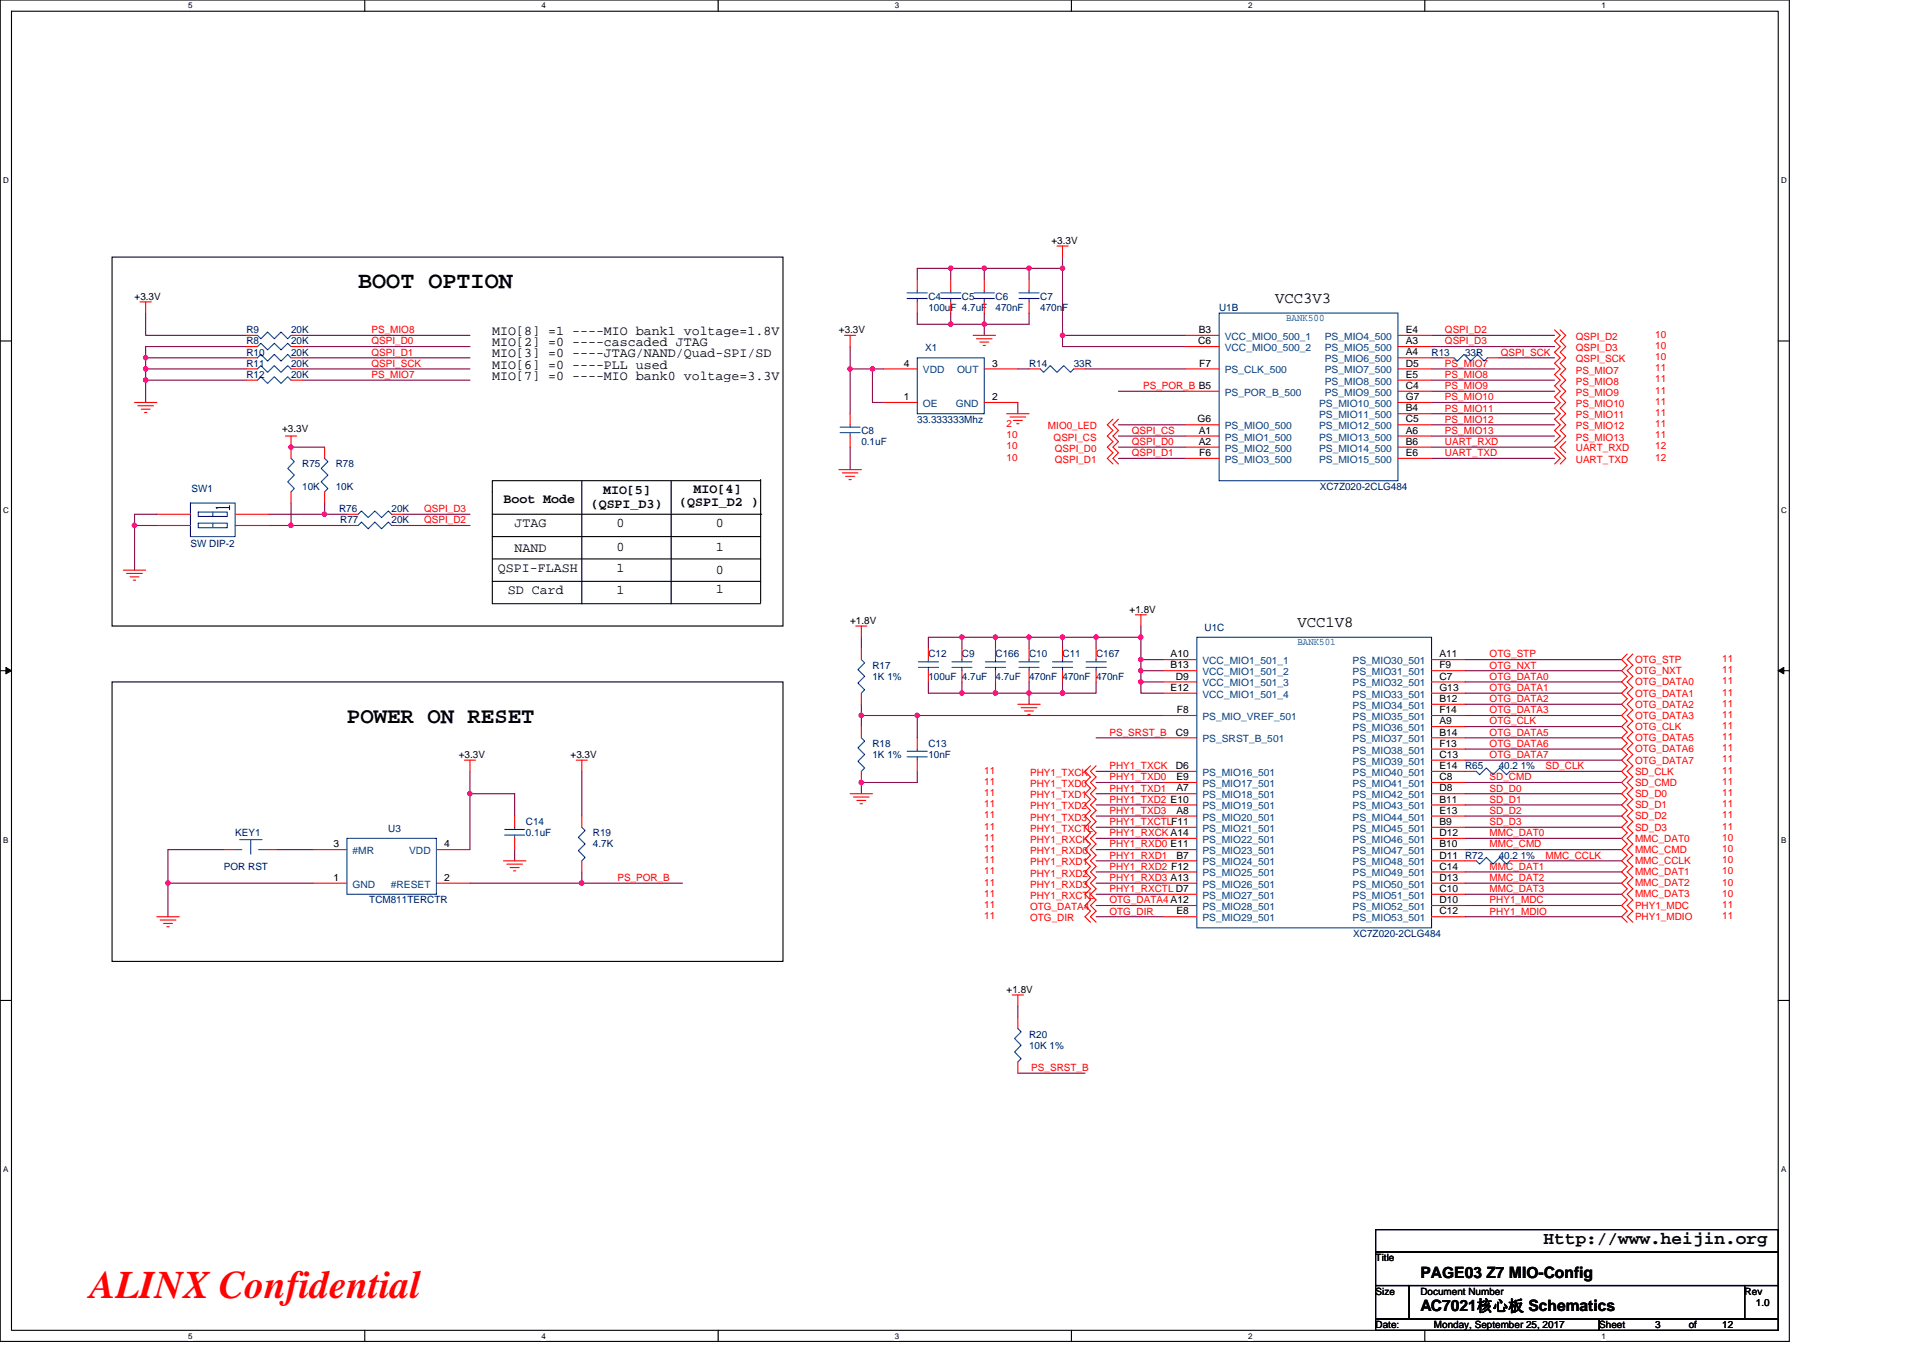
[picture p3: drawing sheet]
<svg xmlns="http://www.w3.org/2000/svg" width="297mm" height="210mm" viewBox="0 0 297 210" stroke-linecap="round" stroke-linejoin="round" font-family="sans-serif">
<path d="M0 0h276.4v207.3h-276.4zM1.8 1.7h272.9v203.8h-272.9z" fill="none" stroke="#000" stroke-width=".17"/>
<g fill="#fff">
<path d="M29.1 .2h.6v1.4h-.6z"/>
<path d="M29.1 205.7h.6v1.4h-.6z"/>
</g>
<path d="M56.3 0v1.7M56.3 205.5v1.8" fill="none" stroke="#000" stroke-width=".17"/>
<g fill="#fff">
<path d="M83.6 .2h.7v1.4h-.7z"/>
<path d="M83.6 205.7h.7v1.4h-.7z"/>
</g>
<path d="M110.9 0v1.7M110.9 205.5v1.8" fill="none" stroke="#000" stroke-width=".17"/>
<g fill="#fff">
<path d="M138.2 .2h.7v1.4h-.7z"/>
<path d="M138.2 205.7h.7v1.4h-.7z"/>
</g>
<path d="M165.5 0v1.7M165.5 205.5v1.8" fill="none" stroke="#000" stroke-width=".17"/>
<g fill="#fff">
<path d="M192.8 .2h.6v1.4h-.6z"/>
<path d="M192.8 205.7h.6v1.4h-.6z"/>
</g>
<path d="M220.1 0v1.7M220.1 205.5v1.8" fill="none" stroke="#000" stroke-width=".17"/>
<g fill="#fff">
<path d="M247.4 .2h.6v1.4h-.6z"/>
<path d="M247.4 205.7h.6v1.4h-.6z"/>
<path d="M.5 27.2h.8v1.4h-.8z"/>
<path d="M275.1 27.2h.9v1.4h-.9z"/>
<path d="M.5 78.1h.8v1.4h-.8z"/>
<path d="M275.1 78.1h.9v1.4h-.9z"/>
</g>
<path d="M0 52.7h1.8M274.7 52.7h1.7" fill="none" stroke="#000" stroke-width=".17"/>
<g fill="#fff">
<path d="M.5 129.1h.8v1.4h-.8z"/>
<path d="M275.1 129.1h.8v1.4h-.8z"/>
</g>
<path d="M0 103.6h1.8M274.7 103.6h1.7" fill="none" stroke="#000" stroke-width=".17"/>
<path d="M.9 103.1l.9 .5-.9 .5zM274.7 103.6l.8-.5v1z" fill="#000" stroke="#000" stroke-width=".15"/>
<g fill="#fff">
<path d="M.5 180h.8v1.4h-.8z"/>
<path d="M275.1 180h.8v1.4h-.8z"/>
</g>
<g fill="none" stroke="#000" stroke-width=".17">
<path d="M17.3 39.7h103.6v57h-103.6zM76 79.5h41.7M89.9 74.3v19M103.7 74.3v19M117.5 74.3h-41.5v1.7v17.3h41.5M117.5 74.1v19M76 82.9h41.5M76 89.8h41.5M76 86.4h41.5M17.3 105.4h103.6v43.1h-103.6zM0 154.6h1.8M274.7 154.6h1.7"/>
<path d="M212.5 190h62.2v3.5h-62.2zM212.5 193.5h62.2v5.1h-62.2zM212.5 198.6h5.2v5.2h-5.2zM217.7 198.6h51.8v5.2h-51.8zM269.5 198.6h5.2v5.2h-5.2zM212.5 203.8h34.5v1.7h-34.5zM247 203.8h27.7v1.7h-27.7z"/>
</g>
<g fill="none" stroke="#800040" stroke-width=".17">
<path d="M164.1 39.7v1.8M22.5 57v1.7M22.5 58.7v3.5M22.5 57h15.6M22.5 58.7h15.6M22.5 48.4v3.4h15.6M22.5 55.3v1.7M22.5 55.3h15.6M38.1 53.6h-15.6v1.7M46.7 58.7h25.9M46.7 57h25.9M46.7 51.8h25.9"/>
<path d="M46.7 53.6h25.9M46.7 55.3h25.9M131.3 57h3.5v5.2h1.7M131.3 53.6v3.4M131.3 57v6.9M134.8 57h1.7M141.7 48.4v1.7h5.2M146.9 41.5h5.1M146.9 41.5v1.7M146.9 41.5h-5.2v1.7M146.9 50.1h5.1M146.9 48.4v1.7"/>
<path d="M152 41.5h7M152 50.1v1.7M152 41.5v1.7M152 48.4v1.7M157.2 57h1.8M159 41.5h5.1M159 41.5v1.7M159 48.4v1.7h-7M164.1 51.8v1.8h19M164.1 51.8h19M164.1 41.5v10.3M167.6 57h15.5"/>
<path d="M221.1 55.3h1.8M221.1 51.8h19M221.1 53.6h19M221.1 57h19M221.1 58.7h19M231.5 55.3h8.6M24.2 79.5h-3.4v1.7h3.4M41.5 79.5h8.6M45 69.1h5.1M45 77.7v3.5M50.1 79.5h3.5M50.1 77.7v1.8"/>
<path d="M62.2 79.5h10.4M131.3 69.1v3.5M157.2 62.2v1.7M172.8 65.6h10.3M172.8 60.5h10.3M172.8 69.1h10.3M172.8 70.8h10.3M172.8 67.4h10.3M221.1 60.5h19M221.1 62.2h19M221.1 63.9h19M221.1 65.6h19"/>
<path d="M221.1 67.4h19M221.1 69.1h19M221.1 70.8h19M20.8 81.2v6.9M41.5 81.2h3.5M45 81.2h8.6M62.2 81.2h10.4M133.1 98.5v1.7M148.6 98.5v1.7M148.6 98.5h-5.2v1.7M148.6 98.5h5.2M153.8 98.5v1.7"/>
<path d="M153.8 98.5h5.2M159 98.5v1.7M159 98.5h5.1M164.1 98.5v1.7M164.1 98.5h5.2v1.7M169.3 98.5h6.9M176.2 98.5v3.4M176.2 96.7v1.8M72.6 119.2v3.4M89.9 119.2v6.9M133.1 108.8v1.8M133.1 110.6v1.7"/>
<path d="M133.1 110.6h8.6v3.4M141.7 110.6h38M141.7 119.2v1.7h-8.6v1.7M143.4 105.4v1.7h5.2M148.6 105.4v1.7M153.8 107.1h5.2M153.8 105.4v1.7h-5.2M159 107.1v1.7M159 105.4v1.7M159 107.1h5.1M164.1 105.4v1.7M169.3 114h10.4"/>
<path d="M169.3 119.2h10.4M169.3 105.4v1.7h-5.2M176.2 101.9h3.5M176.2 103.6h3.5M176.2 103.6v1.8h3.5M176.2 105.4v1.7h3.5M176.2 101.9v1.7M226.3 101.9h24.2M226.3 103.6h24.2M226.3 105.4h24.2M226.3 107.1h24.2M226.3 108.8h24.2"/>
<path d="M226.3 110.6h24.2M226.3 112.3h24.2M226.3 114h24.2M226.3 115.7h24.2M226.3 117.5h24.2M234.9 119.2h15.6M25.9 136.5v5.1M34.6 131.3h-8.7v5.2h22.5M42.7 131.3h5.7M72.6 136.5h17.3M72.6 122.6v8.7M72.6 122.6h6.9v3.5"/>
<path d="M79.5 131.3v1.7M89.9 134.7v1.8M89.9 136.5h15.5M169.3 120.9h10.4M169.3 122.6h10.4M169.3 124.4h10.4M169.3 126.1h10.4M169.3 127.8h10.4M169.3 129.5h10.4M169.3 131.3h10.4M169.3 133h10.4M169.3 134.7h10.4"/>
<path d="M169.3 136.5h10.4M169.3 138.2h10.4M169.3 139.9h10.4M226.3 131.3h24.2M226.3 134.7h24.2M226.3 136.5h24.2M226.3 138.2h24.2M226.3 139.9h24.2M226.3 120.9h24.2M226.3 122.6h24.2M226.3 124.4h24.2M226.3 126.1h24.2"/>
<path d="M226.3 127.8h24.2M226.3 129.5h24.2M234.9 133h15.6M157.2 155.4v1.8M169.3 141.6h10.4M226.3 141.6h24.2M157.2 165.8h10.4"/>
</g>
<g fill="#f0f" stroke="#f0f" stroke-width=".17">
<circle cx="131.3" cy="57" r=".34"/>
<circle cx="134.8" cy="57" r=".34"/>
<circle cx="152" cy="41.4" r=".34"/>
<circle cx="146.9" cy="41.4" r=".34"/>
<circle cx="158.9" cy="41.4" r=".34"/>
<circle cx="152" cy="50.1" r=".34"/>
<circle cx="164.1" cy="51.8" r=".34"/>
<circle cx="164.1" cy="41.4" r=".34"/>
<circle cx="146.9" cy="50.1" r=".34"/>
<circle cx="176.2" cy="101.9" r=".34"/>
<circle cx="176.2" cy="103.6" r=".34"/>
<circle cx="176.2" cy="105.4" r=".33"/>
<circle cx="158.9" cy="107.1" r=".34"/>
<circle cx="153.8" cy="107.1" r=".34"/>
<circle cx="158.9" cy="98.4" r=".34"/>
<circle cx="141.7" cy="110.5" r=".34"/>
<circle cx="133" cy="110.5" r=".34"/>
<circle cx="133" cy="120.9" r=".34"/>
<circle cx="72.6" cy="122.6" r=".33"/>
<circle cx="89.8" cy="136.4" r=".34"/>
<circle cx="25.9" cy="136.4" r=".34"/>
<circle cx="22.5" cy="55.3" r=".34"/>
<circle cx="22.5" cy="57" r=".34"/>
<circle cx="22.5" cy="58.7" r=".34"/>
<circle cx="153.8" cy="98.4" r=".34"/>
<circle cx="148.6" cy="98.4" r=".34"/>
<circle cx="148.6" cy="107.1" r=".34"/>
<circle cx="176.2" cy="98.4" r=".34"/>
<circle cx="169.3" cy="98.4" r=".34"/>
<circle cx="164.1" cy="98.4" r=".34"/>
<circle cx="164.1" cy="107.1" r=".34"/>
<circle cx="50.1" cy="79.4" r=".33"/>
<circle cx="20.8" cy="81.2" r=".34"/>
<circle cx="44.9" cy="69.1" r=".34"/>
<circle cx="44.9" cy="81.2" r=".34"/>
</g>
<g fill="none" stroke="#f00" stroke-width=".17">
<path d="M163.3 38h1.7M164.1 38v1.7M21.6 46.7h1.8M22.5 46.7v1.7M38.1 57h1.7M38.1 51.8h1.7M38.1 55.3h1.7M38.1 58.7h1.7M38.1 53.6h1.7M45 57h1.7M45 51.8h1.7M45 55.3h1.7"/>
<path d="M45 58.7h1.7M45 53.6h1.7M130.4 51.8h1.8M131.3 51.8v1.8M136.5 57h5.2M141.7 43.2v1.7M141.7 46.7v1.7M146.9 43.2v1.7M146.9 46.7v1.7M150.3 51.8h3.5M150.8 52.3h2.4M151.4 52.9h1.3"/>
<path d="M151.9 53.4h.3M152 43.2v1.7M152 46.7v1.7M152 57h5.2M159 57h1.7M159 43.2v1.7M159 46.7v1.7M165.9 57h1.7M183.1 51.8h5.2M183.1 53.6h5.2M183.1 57h5.2M215.9 51.8h5.2"/>
<path d="M215.9 53.6h5.2M215.9 55.3h5.2M215.9 57h5.2M215.9 58.7h5.2M222.9 55.3h1.7M229.8 55.3h1.7M240.1 51l.9 .8-.9 .9 .9 .9-.9 .8 .9 .9-.9 .8 .9 .9-.9 .9 .9 .8-.9 .9 .9 .9-.9 .8 .9 .9-.9 .9 .9 .8-.9 .9 .9 .8-.9 .9 .9 .9-.9 .8M241 51l.8 .8-.8 .9 .8 .9-.8 .8 .8 .9-.8 .8 .8 .9-.8 .9 .8 .8-.8 .9 .8 .9-.8 .8 .8 .9-.8 .9 .8 .8-.8 .9 .8 .8-.8 .9 .8 .9-1.7 1.7 1.7 1.7-.8 .9M20.8 62.2h3.4M21.3 62.7h2.4M21.8 63.2h1.4M22.3 63.7h.4"/>
<path d="M24.2 79.5h5.2M36.3 79.5h5.2M44.1 67.4h1.7M45 67.4v3.4M45 76v1.7M50.1 69.1v1.7M50.1 76v1.7M53.6 79.5h1.7M60.5 79.5h1.7M129.6 72.6h3.5M130.1 73.1h2.4M130.6 73.6h1.4"/>
<path d="M131.1 74.1h.4M131.3 63.9v1.7M131.3 67.4v1.7M136.5 62.2h5.2M152 62.2h5.2M155.5 63.9h3.5M156 64.4h2.4M156.5 65h1.4M157.1 65.5h.3M171.9 64.8l-.9 .8 .9 .9-.9 .9 .9 .8-.9 .9 .9 .9-.9 .8 .9 .9M172.8 64.8l-.9 .8 .9 .9-.9 .9 .9 .8-.9 .9 .9 .9-.9 .8 .9 .9M183.1 60.5h5.2"/>
<path d="M183.1 65.6h5.2M183.1 67.4h5.2M183.1 69.1h5.2M183.1 70.8h5.2M215.9 60.5h5.2M215.9 62.2h5.2M215.9 63.9h5.2M215.9 65.6h5.2M215.9 67.4h5.2M215.9 69.1h5.2M215.9 70.8h5.2M240.1 70l.9 .8-.9 .9"/>
<path d="M241.8 68.2l-.8 .9 .8 .9M19 88.1h3.5M19.6 88.6h2.4M20.1 89.1h1.4M20.6 89.6h.4M24.2 81.2h5.2M36.3 81.2h5.2M53.6 81.2h1.7M60.5 81.2h1.7M132.2 96.7h1.7M133.1 96.7v1.8M175.4 95h1.7"/>
<path d="M176.2 95v1.7M71.7 117.5h1.7M72.6 117.5v1.7M89 117.5h1.7M89.9 117.5v1.7M133.1 100.2v1.7M133.1 107.1v1.7M133.1 112.3v1.7M133.1 119.2v1.7M141.7 114v1.7M141.7 117.5v1.7M143.4 100.2v1.7"/>
<path d="M143.4 103.6v1.8M148.6 100.2v1.7M148.6 103.6v1.8M153.8 100.2v1.7M153.8 103.6v1.8M157.2 108.8h3.5M157.7 109.3h2.5M158.3 109.9h1.3M158.8 110.4h.3M159 100.2v1.7M159 103.6v1.8M164.1 100.2v1.7"/>
<path d="M164.1 103.6v1.8M168.4 118.3l-.8 .9 .8 .9-.8 .8 .8 .9-.8 .8 .8 .9-.8 .9 .8 .8-.8 .9 .8 .9-.8 .8 .8 .9-.8 .8 .8 .9-.8 .9 .8 .8-.8 .9 .8 .9-.8 .8 .8 .9-.8 .9 .8 .8-.8 .9 .8 .8-.8 .9 .8 .9-.8 .8 .8 .9M169.3 100.2v1.7M169.3 103.6v1.8M169.3 118.3l-.9 .9 .9 .9-.9 .8 .9 .9-.9 .8 .9 .9-.9 .9 .9 .8-.9 .9 .9 .9-.9 .8 .9 .9-.9 .8 .9 .9-.9 .9 .9 .8-.9 .9 .9 .9-.9 .8 .9 .9-.9 .9 .9 .8-.9 .9 .9 .8-.9 .9 .9 .9-.9 .8 .9 .9M179.7 101.9h5.2M179.7 103.6h5.2M179.7 105.4h5.2M179.7 107.1h5.2M179.7 110.6h5.2M179.7 114h5.2M179.7 119.2h5.2"/>
<path d="M221.1 101.9h5.2M221.1 103.6h5.2M221.1 105.4h5.2M221.1 107.1h5.2M221.1 108.8h5.2M221.1 110.6h5.2M221.1 112.3h5.2M221.1 114h5.2M221.1 115.7h5.2M221.1 117.5h5.2M221.1 119.2h6.9M233.2 119.2h1.7"/>
<path d="M251.4 101l-.9 .9 .9 .9-.9 .8 .9 .9-.9 .9 .9 .8-.9 .9 .9 .9-.9 .8 .9 .9-.9 .9 .9 .8-.9 .9 .9 .8-.9 .9 .9 .9-.9 .8 .9 .9-.9 .9 .9 .8-.9 .9 .9 .9-.9 .8 .9 .9-.9 .8 .9 .9-.9 .9 .9 .8-.9 .9 .9 .9-.9 .8 .9 .9-.9 .8 .9 .9-.9 .9 .9 .8-.9 .9 .9 .9-.9 .8 .9 .9-.9 .9 .9 .8-.9 .9 .9 .8-.9 .9 .9 .9-.9 .8 .9 .9M252.2 101l-.8 .9 .8 .9-.8 .8 .8 .9-.8 .9 .8 .8-.8 .9 .8 .9-.8 .8 .8 .9-.8 .9 .8 .8-.8 .9 .8 .8-.8 .9 .8 .9-.8 .8 .8 .9-.8 .9 .8 .8-.8 .9 .8 .9-.8 .8 .8 .9-.8 .8 .8 .9-.8 .9 .8 .8-.8 .9 .8 .9-.8 .8 .8 .9-.8 .8 .8 .9-.8 .9 .8 .8-.8 .9 .8 .9-.8 .8 .8 .9-.8 .9 .8 .8-.8 .9 .8 .8-.8 .9 .8 .9-.8 .8 .8 .9M34.6 131.3h1.7M41 131.3h1.7M48.4 136.5h5.2M48.4 131.3h5.2M67.4 136.5h5.2M67.4 131.3h5.2M77.8 133h3.4M78.3 133.5h2.4M78.8 134h1.4M79.3 134.6h.4"/>
<path d="M79.5 126.1v1.7M79.5 129.5v1.8M89.9 126.1v1.7M89.9 133v1.7M131.3 122.6h3.5M131.8 123.1h2.5M132.4 123.7h1.3M132.9 124.2h.3M179.7 120.9h5.2M179.7 122.6h5.2M179.7 124.4h5.2M179.7 126.1h5.2"/>
<path d="M179.7 127.8h5.2M179.7 129.5h5.2M179.7 131.3h5.2M179.7 133h5.2M179.7 134.7h5.2M179.7 136.5h5.2M179.7 138.2h5.2M179.7 139.9h5.2M221.1 120.9h5.2M221.1 122.6h5.2M221.1 124.4h5.2M221.1 126.1h5.2"/>
<path d="M221.1 127.8h5.2M221.1 129.5h5.2M221.1 131.3h5.2M221.1 133h6.9M221.1 134.7h5.2M221.1 136.5h5.2M221.1 138.2h5.2M221.1 139.9h5.2M233.2 133h1.7M24.2 141.6h3.5M24.7 142.2h2.5M25.3 142.7h1.3"/>
<path d="M25.8 143.2h.3M156.4 153.7h1.7M157.2 153.7v1.7M157.2 157.2v1.7M179.7 141.6h5.2M221.1 141.6h5.2M157.2 164.1v1.7"/>
</g>
<g fill="none" stroke="#00f" stroke-width=".17">
<path d="M39.8 57l.5-.5 1 1 1.1-1 1 1 1-1 .6 .5M39.8 51.8l.5 .5 1-1 1.1 1 1-1 1 1 .6-.5M39.8 55.3l.5-.5 1 1 1.1-1 1 1 1-1 .6 .5M39.8 58.7l.5-.5 1 1 1.1-1 1 1 1-1 .6 .5M39.8 53.6l.5-.6 1 1.1 1.1-1.1 1 1.1 1-1.1 .6 .6M140.1 46.1h3.1M140.1 45.3h3.1M141.7 55.3h10.3v8.6h-10.3zM141.7 44.9v.4M141.7 46.1v.6M145.3 46.1h3.1M145.3 45.3h3.1"/>
<path d="M146.9 44.9v.4M146.9 46.1v.6M150.5 46.1h3.1M150.5 45.3h3.1M152 44.9v.4M152 46.1v.6M157.4 46.1h3.1M157.4 45.3h3.1M159 44.9v.4M159 46.1v.6M160.7 57l.5 .5 1-1 1.1 1 1-1 1.1 1 .5-.5M188.3 48.4h27.6v25.9h-27.6z"/>
<path d="M224.6 55.3l.5 .5 1-1 1.1 1 1-1 1.1 1 .5-.5M29.4 77.7h6.9v5.2h-6.9zM30.6 79.1h4.5v.7h-4.5zM32.9 79.1v.7M35.5 78.4h-2.1l.1 .2M35.5 78.1v.7M45 70.8l.5 .5-1.1 1.1 1.1 1-1.1 1 1.1 1.1-.5 .5M50.1 70.8l.5 .5-1 1.1 1 1-1 1 1 1.1-.5 .5M55.3 79.5l.5-.5 1.1 1 1-1 1 1 1.1-1 .5 .5M129.8 66.8h3.1M129.8 66h3.1M131.3 65.6v.4"/>
<path d="M131.3 66.8v.6M30.6 80.8h4.5v.7h-4.5zM32.9 80.8v.7M55.3 81.2l.5-.5 1.1 1 1-1 1 1 1.1-1 .5 .5M184.9 98.5h36.2v44.9h-36.2zM133.1 101.9l.5 .5-1.1 1.1 1.1 1-1.1 1 1.1 1.1-.5 .5M133.1 114l.5 .5-1.1 1 1.1 1.1-1.1 1 1.1 1.1-.5 .5M140.1 116.9h3.1M140.1 116.1h3.1M141.7 115.7v.4M141.7 116.9v.6M141.9 103.1h3.1"/>
<path d="M141.9 102.3h3.1M143.4 101.9v.4M143.4 103.1v.5M147 103.1h3.1M147 102.3h3.1M148.6 101.9v.4M148.6 103.1v.5M152.2 103.1h3.1M152.2 102.3h3.1M153.8 101.9v.4M153.8 103.1v.5M157.4 103.1h3.1"/>
<path d="M157.4 102.3h3.1M159 101.9v.4M159 103.1v.5M162.6 103.1h3.1M162.6 102.3h3.1M164.1 101.9v.4M164.1 103.1v.5M167.8 103.1h3.1M167.8 102.3h3.1M169.3 101.9v.4M169.3 103.1v.5M228 119.2l.6 .5 1-1 1 1 1.1-1 1 1 .5-.5"/>
<path d="M36.3 131.3h1.1M37 129.7h3.5M38.7 129.7v2.3M39.9 131.3h1.1M53.6 129.5h13.8v8.7h-13.8zM78 129h3M78 128.2h3M79.5 127.8v.4M79.5 129v.5M89.9 127.8l.5 .5-1.1 1.1 1.1 1-1.1 1 1.1 1.1-.5 .5M228 133l.6 .5 1-1 1 1 1.1-1 1 1 .5-.5M157.2 158.9l.5 .5-1 1.1 1 1-1 1 1 1.1-.5 .5"/>
</g>
<text font-size="6" fill="#f00" x="13.9" y="200.6">ALINX Confidential</text>
<text font-size="3.6" x="55.3" y="44.5">BOOT OPTION</text>
<text font-size="3.5" x="53.6" y="111.7">POWER ON RESET</text>
<text font-size="2.8" x="238.4" y="192.3">Http://www.heijin.org</text>
<g font-size="2.4">
<text x="197" y="46.8">VCC3V3</text>
<text x="200.4" y="96.9">VCC1V8</text>
<text x="219.4" y="197.4">PAGE03 Z7 MIO-Config</text>
<text x="219.4" y="202.6">AC7021核心板 Schematics</text>
</g>
<g font-size="2.1">
<text x="76" y="51.8">MIO[8] =1 ----MIO bank1 voltage=1.8V</text>
<text x="76" y="53.5">MIO[2] =0 ----cascaded JTAG</text>
<text x="76" y="58.7">MIO[7] =0 ----MIO bank0 voltage=3.3V</text>
<text x="76" y="56.9">MIO[6] =0 ----PLL used</text>
<text x="76" y="55.2">MIO[3] =0 ----JTAG/NAND/Quad-SPI/SD</text>
<text x="77.8" y="77.7">Boot Mode</text>
<text x="93.2" y="76.4">MIO[5]</text>
<text x="107.1" y="76.2">MIO[4]</text>
<text x="79.5" y="81.4">JTAG</text>
<text x="91.2" y="78.4">(QSPI_D3)</text>
<text x="95.2" y="81.4">0</text>
<text x="104.9" y="78.3">(QSPI_D2 )</text>
<text x="110.6" y="81.4">0</text>
<text x="76.9" y="88.4">QSPI-FLASH</text>
<text x="79.5" y="85.3">NAND</text>
<text x="95.2" y="85.1">0</text>
<text x="95.2" y="88.4">1</text>
<text x="110.6" y="85.1">1</text>
<text x="110.6" y="88.7">0</text>
<text x="78.5" y="91.8">SD Card</text>
<text x="95.2" y="91.8">1</text>
<text x="110.6" y="91.7">1</text>
</g>
<g font-size="1.5">
<text x="162.4" y="37.7">+3.3V</text>
<text x="20.8" y="46.3">+3.3V</text>
<text x="129.6" y="51.5">+3.3V</text>
<text x="185.1" y="53.2">C6</text>
<text x="185.2" y="51.5">B3</text>
<text x="217.1" y="51.5">E4</text>
<text x="217.1" y="53.2">A3</text>
<text x="139.6" y="56.6">4</text>
<text x="153.2" y="56.6">3</text>
<text x="185.2" y="56.6">F7</text>
<text x="217.1" y="54.9">A4</text>
<text x="217.1" y="56.6">D5</text>
<text x="217.1" y="58.4">E5</text>
<text x="139.6" y="61.8">1</text>
<text x="153.2" y="61.8">2</text>
<text x="185" y="65.3">G6</text>
<text x="217.1" y="61.8">G7</text>
<text x="217.1" y="63.6">B4</text>
<text x="217.1" y="65.3">C5</text>
<text x="217.1" y="60.1">C4</text>
<text x="43.6" y="66.7">+3.3V</text>
<text x="185.2" y="67">A1</text>
<text x="185.2" y="68.7">A2</text>
<text x="185.2" y="70.5">F6</text>
<text x="217.1" y="67">A6</text>
<text x="217.1" y="68.7">B6</text>
<text x="217.1" y="70.5">E6</text>
<text x="174.5" y="94.7">+1.8V</text>
<text x="131.3" y="96.4">+1.8V</text>
<text x="180.8" y="101.6">A10</text>
<text x="222.3" y="101.6">A11</text>
<text x="180.8" y="103.3">B13</text>
<text x="180.8" y="106.7">E12</text>
<text x="181.6" y="105">D9</text>
<text x="222.3" y="103.3">F9</text>
<text x="222.3" y="105">C7</text>
<text x="222.3" y="106.7">G13</text>
<text x="181.6" y="113.6">C9</text>
<text x="181.8" y="110.2">F8</text>
<text x="222.3" y="108.5">B12</text>
<text x="222.3" y="110.2">F14</text>
<text x="222.3" y="111.9">A9</text>
<text x="222.3" y="113.6">B14</text>
<text x="70.9" y="117.1">+3.3V</text>
<text x="88.1" y="117.1">+3.3V</text>
<text x="181.6" y="118.8">D6</text>
<text x="222.3" y="115.4">F13</text>
<text x="222.3" y="117.1">C13</text>
<text x="222.3" y="118.8">E14</text>
<text x="181.7" y="120.5">E9</text>
<text x="181.7" y="122.3">A7</text>
<text x="181.7" y="125.7">A8</text>
<text x="222.3" y="120.5">C8</text>
<text x="222.3" y="122.3">D8</text>
<text x="222.3" y="124">B11</text>
<text x="222.3" y="125.7">E13</text>
<text x="51.5" y="130.9">3</text>
<text x="68.6" y="130.9">4</text>
<text x="222.3" y="127.5">B9</text>
<text x="222.3" y="129.2">D12</text>
<text x="222.3" y="130.9">B10</text>
<text x="51.5" y="136.1">1</text>
<text x="68.6" y="136.1">2</text>
<text x="181.7" y="132.7">B7</text>
<text x="222.3" y="132.7">D11 R72</text>
<text x="222.3" y="134.4">C14</text>
<text x="222.3" y="136.1">D13</text>
<text x="222.3" y="137.8">C10</text>
<text x="181.7" y="141.3">E8</text>
<text x="222.3" y="139.6">D10</text>
<text x="222.3" y="141.3">C12</text>
<text x="155.5" y="153.4">+1.8V</text>
<text x="212.5" y="194.9">Title</text>
<text x="212.5" y="200">Size</text>
<text x="219.4" y="200">Document Number</text>
<text x="269.5" y="200">Rev</text>
<text x="271.2" y="201.8">1.0</text>
<text x="212.5" y="205.2">Date:</text>
<text x="221.5" y="205.2">Monday, September 25, 2017</text>
<text x="247" y="205.2">Sheet</text>
<text x="255.7" y="205.2">3</text>
<text x="260.9" y="205.2">of</text>
<text x="266" y="205.2">12</text>
</g>
<g font-size="1.5" fill="#000080">
<text x="143.4" y="46.3">C4</text>
<text x="148.6" y="46.3">C5</text>
<text x="153.8" y="46.3">C6</text>
<text x="160.7" y="46.3">C7</text>
<text x="38.1" y="51.5">R9</text>
<text x="38.1" y="53.2">R8</text>
<text x="45" y="51.5">20K</text>
<text x="45" y="53.2">20K</text>
<text x="143.4" y="48">100uF 4.7uF</text>
<text x="153.8" y="48">470nF</text>
<text x="160.7" y="48">470nF</text>
<text x="188.3" y="48">U1B</text>
<text x="38.1" y="56.7">R11</text>
<text x="38.1" y="54.9">R10</text>
<text x="38.1" y="58.4">R12</text>
<text x="45" y="56.7">20K</text>
<text x="45" y="54.9">20K</text>
<text x="45" y="58.4">20K</text>
<text x="142.9" y="54.3">X1</text>
<text x="159" y="56.7">R14</text>
<text x="165.9" y="56.7">33R</text>
<text x="221.1" y="54.9">R13</text>
<text x="226.3" y="54.9">33R</text>
<text x="141.7" y="65.3">33.333333Mhz</text>
<text x="133.1" y="67">C8</text>
<text x="133.1" y="68.8">0.1uF</text>
<text x="29.6" y="76">SW1</text>
<text x="46.7" y="72.2">R75</text>
<text x="46.7" y="75.7">10K</text>
<text x="51.9" y="72.2">R78</text>
<text x="51.9" y="75.7">10K</text>
<text x="203.9" y="75.7">XC7Z020-2CLG484</text>
<text x="52.4" y="79.1">R76</text>
<text x="52.6" y="80.9">R77</text>
<text x="60.5" y="80.9">20K</text>
<text x="60.5" y="79.1">20K</text>
<text x="29.4" y="84.5">SW DIP-2</text>
<text x="143.4" y="101.6">C12</text>
<text x="148.6" y="101.6">C9</text>
<text x="153.8" y="101.6">C166</text>
<text x="159" y="101.6">C10</text>
<text x="164.1" y="101.6">C11</text>
<text x="169.3" y="101.6">C167</text>
<text x="186.1" y="97.4">U1C</text>
<text x="134.8" y="103.3">R17</text>
<text x="134.8" y="105">1K 1%</text>
<text x="143.4" y="105">100uF 4.7uF</text>
<text x="153.8" y="105">4.7uF</text>
<text x="159" y="105">470nF 470nF 470nF</text>
<text x="134.8" y="115.4">R18</text>
<text x="134.8" y="117.1">1K 1%</text>
<text x="143.4" y="115.4">C13</text>
<text x="143.4" y="117.1">10nF</text>
<text x="226.3" y="118.9">R65</text>
<text x="231.5" y="118.9">40.2 1%</text>
<text x="36.3" y="129.2">KEY1</text>
<text x="60" y="128.5">U3</text>
<text x="81.2" y="127.5">C14</text>
<text x="81.2" y="129.2">0.1uF</text>
<text x="91.6" y="129.2">R19</text>
<text x="91.6" y="130.9">4.7K</text>
<text x="34.6" y="134.4">POR RST</text>
<text x="231.5" y="132.7">40.2 1%</text>
<text x="57" y="139.6">TCM811TERCTR</text>
<text x="209" y="144.8">XC7Z020-2CLG484</text>
<text x="159" y="160.3">R20</text>
<text x="159" y="162">10K 1%</text>
</g>
<g font-size="1.5" fill="#f00">
<text x="57.4" y="51.5">PS_MIO8</text>
<text x="57.4" y="53.2">QSPI_D0</text>
<text x="223.2" y="51.5">QSPI_D2</text>
<text x="223.2" y="53.2">QSPI_D3</text>
<text x="243.4" y="52.5">QSPI_D2</text>
<text x="255.7" y="53.9">10</text>
<text x="255.7" y="52.2">10</text>
<text x="57.4" y="58.4">PS_MIO7</text>
<text x="57.4" y="56.7">QSPI_SCK</text>
<text x="57.4" y="54.9">QSPI_D1</text>
<text x="223.2" y="56.7">PS_MIO7</text>
<text x="223.2" y="58.4">PS_MIO8</text>
<text x="231.8" y="54.9">QSPI_SCK</text>
<text x="243.4" y="56">QSPI_SCK</text>
<text x="243.4" y="54.3">QSPI_D3</text>
<text x="243.4" y="57.7">PS_MIO7</text>
<text x="243.4" y="59.4">PS_MIO8</text>
<text x="255.7" y="55.6">10</text>
<text x="255.7" y="57.4">11</text>
<text x="255.7" y="59.1">11</text>
<text x="155.5" y="66">2</text>
<text x="176.6" y="60.1">PS_POR_B B5</text>
<text x="223.2" y="60.1">PS_MIO9</text>
<text x="223.2" y="61.8">PS_MIO10</text>
<text x="223.2" y="63.6">PS_MIO11</text>
<text x="223.2" y="65.3">PS_MIO12</text>
<text x="243.4" y="61.2">PS_MIO9</text>
<text x="243.4" y="62.9">PS_MIO10</text>
<text x="243.4" y="64.6">PS_MIO11</text>
<text x="255.7" y="60.8">11</text>
<text x="255.7" y="66">11</text>
<text x="255.7" y="62.5">11</text>
<text x="255.7" y="64.3">11</text>
<text x="155.5" y="67.7">10</text>
<text x="155.5" y="69.4">10</text>
<text x="155.5" y="71.2">10</text>
<text x="161.9" y="66.4">MIO0_LED</text>
<text x="162.7" y="68.1">QSPI_CS</text>
<text x="162.9" y="69.8">QSPI_D0</text>
<text x="162.9" y="71.5">QSPI_D1</text>
<text x="174.8" y="67">QSPI_CS</text>
<text x="174.8" y="68.7">QSPI_D0</text>
<text x="174.8" y="70.5">QSPI_D1</text>
<text x="223.2" y="67">PS_MIO13</text>
<text x="223.2" y="68.7">UART_RXD</text>
<text x="223.2" y="70.5">UART_TXD</text>
<text x="243.4" y="71.5">UART_TXD</text>
<text x="243.4" y="66.4">PS_MIO12</text>
<text x="243.4" y="68.1">PS_MIO13</text>
<text x="243.4" y="69.6">UART_RXD</text>
<text x="255.7" y="71.2">12</text>
<text x="255.7" y="67.7">11</text>
<text x="255.7" y="69.4">12</text>
<text x="65.5" y="79.1">QSPI_D3</text>
<text x="65.5" y="80.9">QSPI_D2</text>
<text x="230.1" y="101.6">OTG_STP</text>
<text x="230.1" y="103.3">OTG_NXT</text>
<text x="230.1" y="105">OTG_DATA0</text>
<text x="230.1" y="106.8">OTG_DATA1</text>
<text x="252.6" y="102.4">OTG_STP</text>
<text x="252.6" y="104.2">OTG_NXT</text>
<text x="252.6" y="105.9">OTG_DATA0</text>
<text x="252.6" y="107.6">OTG_DATA1</text>
<text x="266" y="102.3">11</text>
<text x="266" y="104">11</text>
<text x="266" y="105.7">11</text>
<text x="266" y="107.5">11</text>
<text x="171.4" y="113.7">PS_SRST_B</text>
<text x="230.1" y="108.5">OTG_DATA2</text>
<text x="230.1" y="110.2">OTG_DATA3</text>
<text x="230.1" y="111.9">OTG_CLK</text>
<text x="230.1" y="113.7">OTG_DATA5</text>
<text x="252.6" y="109.3">OTG_DATA2</text>
<text x="252.6" y="111.1">OTG_DATA3</text>
<text x="252.6" y="112.8">OTG_CLK</text>
<text x="266" y="109.2">11</text>
<text x="266" y="110.9">11</text>
<text x="266" y="112.6">11</text>
<text x="152" y="119.5">11</text>
<text x="159.1" y="119.9">PHY1_TXCK</text>
<text x="171.4" y="118.9">PHY1_TXCK</text>
<text x="230.1" y="115.4">OTG_DATA6</text>
<text x="230.1" y="117.1">OTG_DATA7</text>
<text x="238.7" y="118.9">SD_CLK</text>
<text x="252.6" y="114.5">OTG_DATA5</text>
<text x="252.6" y="116.3">OTG_DATA6</text>
<text x="252.6" y="118">OTG_DATA7</text>
<text x="252.6" y="119.7">SD_CLK</text>
<text x="266" y="114.4">11</text>
<text x="266" y="116.1">11</text>
<text x="266" y="117.8">11</text>
<text x="266" y="119.5">11</text>
<text x="152" y="124.7">11</text>
<text x="152" y="123">11</text>
<text x="152" y="121.3">11</text>
<text x="159.1" y="125.1">PHY1_TXD2</text>
<text x="159.1" y="123.3">PHY1_TXD1</text>
<text x="159.1" y="121.6">PHY1_TXD0</text>
<text x="171.4" y="120.6">PHY1_TXD0</text>
<text x="171.4" y="122.3">PHY1_TXD1</text>
<text x="171.4" y="124">PHY1_TXD2 E10</text>
<text x="171.4" y="125.8">PHY1_TXD3</text>
<text x="230.1" y="120.6">SD_CMD</text>
<text x="230.1" y="122.3">SD_D0</text>
<text x="230.1" y="124">SD_D1</text>
<text x="230.1" y="125.8">SD_D2</text>
<text x="252.6" y="121.5">SD_CMD</text>
<text x="252.6" y="123.2">SD_D0</text>
<text x="252.6" y="124.9">SD_D1</text>
<text x="266" y="121.3">11</text>
<text x="266" y="123">11</text>
<text x="266" y="124.7">11</text>
<text x="152" y="131.6">11</text>
<text x="152" y="129.9">11</text>
<text x="152" y="128.2">11</text>
<text x="152" y="126.4">11</text>
<text x="159.1" y="132">PHY1_RXD0</text>
<text x="159.1" y="130.3">PHY1_RXCK</text>
<text x="159.1" y="128.5">PHY1_TXCTL</text>
<text x="159.1" y="126.8">PHY1_TXD3</text>
<text x="171.4" y="127.5">PHY1_TXCTLF11</text>
<text x="171.4" y="129.2">PHY1_RXCK A14</text>
<text x="171.4" y="130.9">PHY1_RXD0 E11</text>
<text x="230.1" y="130.9">MMC_CMD</text>
<text x="230.1" y="127.5">SD_D3</text>
<text x="230.1" y="129.2">MMC_DAT0</text>
<text x="252.6" y="126.6">SD_D2</text>
<text x="252.6" y="128.4">SD_D3</text>
<text x="252.6" y="131.8">MMC_CMD</text>
<text x="252.6" y="130.1">MMC_DAT0</text>
<text x="266" y="126.4">11</text>
<text x="266" y="128.2">11</text>
<text x="266" y="131.6">10</text>
<text x="266" y="129.9">10</text>
<text x="95.4" y="136.1">PS_POR_B</text>
<text x="152" y="136.8">11</text>
<text x="152" y="135.1">11</text>
<text x="152" y="133.4">11</text>
<text x="159.1" y="137.2">PHY1_RXD3</text>
<text x="159.1" y="135.4">PHY1_RXD2</text>
<text x="159.1" y="133.7">PHY1_RXD1</text>
<text x="171.4" y="132.7">PHY1_RXD1</text>
<text x="171.4" y="134.4">PHY1_RXD2 F12</text>
<text x="171.4" y="136.1">PHY1_RXD3 A13</text>
<text x="171.4" y="137.8">PHY1_RXCTL D7</text>
<text x="230.1" y="134.4">MMC_DAT1</text>
<text x="230.1" y="136.1">MMC_DAT2</text>
<text x="230.1" y="137.8">MMC_DAT3</text>
<text x="238.7" y="132.7">MMC_CCLK</text>
<text x="252.6" y="133.5">MMC_CCLK</text>
<text x="252.6" y="135.3">MMC_DAT1</text>
<text x="252.6" y="136.8">MMC_DAT2</text>
<text x="266" y="136.8">10</text>
<text x="266" y="133.4">10</text>
<text x="266" y="135.1">10</text>
<text x="152" y="142">11</text>
<text x="152" y="140.3">11</text>
<text x="152" y="138.5">11</text>
<text x="159.1" y="142.3">OTG_DIR</text>
<text x="159.1" y="140.6">OTG_DATA4</text>
<text x="159.1" y="138.9">PHY1_RXCTL</text>
<text x="171.4" y="139.6">OTG_DATA4 A12</text>
<text x="171.4" y="141.3">OTG_DIR</text>
<text x="230.1" y="139.6">PHY1_MDC</text>
<text x="230.1" y="141.3">PHY1_MDIO</text>
<text x="252.6" y="140.4">PHY1_MDC</text>
<text x="252.6" y="142.2">PHY1_MDIO</text>
<text x="252.6" y="138.5">MMC_DAT3</text>
<text x="266" y="138.5">10</text>
<text x="266" y="140.3">11</text>
<text x="266" y="142">11</text>
<text x="159.3" y="165.5">PS_SRST_B</text>
</g>
<g font-size="1.5" fill="#004080">
<text x="189.2" y="52.5">VCC_MIO0_500_1</text>
<text x="204.6" y="52.5">PS_MIO4_500</text>
<text x="142.6" y="57.7">VDD</text>
<text x="147.8" y="57.7">OUT</text>
<text x="189.2" y="54.3">VCC_MIO0_500_2</text>
<text x="189.2" y="57.7">PS_CLK_500</text>
<text x="204.6" y="54.3">PS_MIO5_500</text>
<text x="204.6" y="56">PS_MIO6_500</text>
<text x="204.6" y="57.7">PS_MIO7_500</text>
<text x="204.6" y="59.4">PS_MIO8_500</text>
<text x="142.6" y="62.9">OE</text>
<text x="147.7" y="62.9">GND</text>
<text x="189.2" y="61.2">PS_POR_B_500</text>
<text x="203.7" y="62.9">PS_MIO10_500</text>
<text x="203.7" y="64.6">PS_MIO11_500</text>
<text x="204.6" y="61.2">PS_MIO9_500</text>
<text x="189.2" y="66.3">PS_MIO0_500</text>
<text x="189.2" y="68.1">PS_MIO1_500</text>
<text x="189.2" y="69.8">PS_MIO2_500</text>
<text x="189.2" y="71.5">PS_MIO3_500</text>
<text x="203.7" y="66.3">PS_MIO12_500</text>
<text x="203.7" y="68.1">PS_MIO13_500</text>
<text x="203.7" y="69.8">PS_MIO14_500</text>
<text x="203.7" y="71.5">PS_MIO15_500</text>
<text x="185.7" y="102.6">VCC_MIO1_501_1</text>
<text x="185.7" y="104.3">VCC_MIO1_501_2</text>
<text x="185.7" y="106.1">VCC_MIO1_501_3</text>
<text x="185.7" y="107.8">VCC_MIO1_501_4</text>
<text x="208.9" y="102.6">PS_MIO30_501</text>
<text x="208.9" y="104.3">PS_MIO31_501</text>
<text x="208.9" y="106.1">PS_MIO32_501</text>
<text x="208.9" y="107.8">PS_MIO33_501</text>
<text x="185.7" y="111.3">PS_MIO_VREF_501</text>
<text x="208.9" y="109.5">PS_MIO34_501</text>
<text x="208.9" y="111.3">PS_MIO35_501</text>
<text x="208.9" y="113">PS_MIO36_501</text>
<text x="185.7" y="114.7">PS_SRST_B_501</text>
<text x="185.7" y="119.9">PS_MIO16_501</text>
<text x="208.9" y="114.7">PS_MIO37_501</text>
<text x="208.9" y="116.4">PS_MIO38_501</text>
<text x="208.9" y="118.2">PS_MIO39_501</text>
<text x="208.9" y="119.9">PS_MIO40_501</text>
<text x="185.7" y="121.6">PS_MIO17_501</text>
<text x="185.7" y="123.3">PS_MIO18_501</text>
<text x="185.7" y="125.1">PS_MIO19_501</text>
<text x="208.9" y="121.6">PS_MIO41_501</text>
<text x="208.9" y="123.3">PS_MIO42_501</text>
<text x="208.9" y="125.1">PS_MIO43_501</text>
<text x="54.5" y="132">#MR</text>
<text x="63.2" y="132">VDD</text>
<text x="185.7" y="126.8">PS_MIO20_501</text>
<text x="185.7" y="128.5">PS_MIO21_501</text>
<text x="185.7" y="130.2">PS_MIO22_501</text>
<text x="185.7" y="132">PS_MIO23_501</text>
<text x="208.9" y="126.8">PS_MIO44_501</text>
<text x="208.9" y="128.5">PS_MIO45_501</text>
<text x="208.9" y="130.2">PS_MIO46_501</text>
<text x="208.9" y="132">PS_MIO47_501</text>
<text x="54.5" y="137.2">GND</text>
<text x="60.4" y="137.2">#RESET</text>
<text x="185.7" y="133.7">PS_MIO24_501</text>
<text x="185.7" y="135.4">PS_MIO25_501</text>
<text x="185.7" y="137.2">PS_MIO26_501</text>
<text x="208.9" y="133.7">PS_MIO48_501</text>
<text x="208.9" y="135.4">PS_MIO49_501</text>
<text x="208.9" y="137.2">PS_MIO50_501</text>
<text x="185.7" y="138.9">PS_MIO27_501</text>
<text x="185.7" y="140.6">PS_MIO28_501</text>
<text x="185.7" y="142.3">PS_MIO29_501</text>
<text x="208.9" y="138.9">PS_MIO51_501</text>
<text x="208.9" y="140.6">PS_MIO52_501</text>
<text x="208.9" y="142.3">PS_MIO53_501</text>
</g>
<g font-size="1.5" fill="#00f">
<text x="198.7" y="49.6">BANK500</text>
<text x="200.4" y="99.7">BANK501</text>
</g>
<g font-size="1.2">
<text x="29.1" y="1.3">5</text>
<text x="83.6" y="1.3">4</text>
<text x="138.2" y="1.3">3</text>
<text x="192.8" y="1.3">2</text>
<text x="247.4" y="1.3">1</text>
<text x=".5" y="28.3">D</text>
<text x="275.1" y="28.3">D</text>
<text x=".5" y="79.2">C</text>
<text x="275.1" y="79.2">C</text>
<text x=".5" y="130.2">B</text>
<text x="275.1" y="130.2">B</text>
<text x=".5" y="181.1">A</text>
<text x="275.1" y="181.1">A</text>
<text x="29.1" y="206.8">5</text>
<text x="83.6" y="206.8">4</text>
<text x="138.2" y="206.8">3</text>
<text x="192.8" y="206.8">2</text>
<text x="247.4" y="206.8">1</text>
</g>
</svg>
